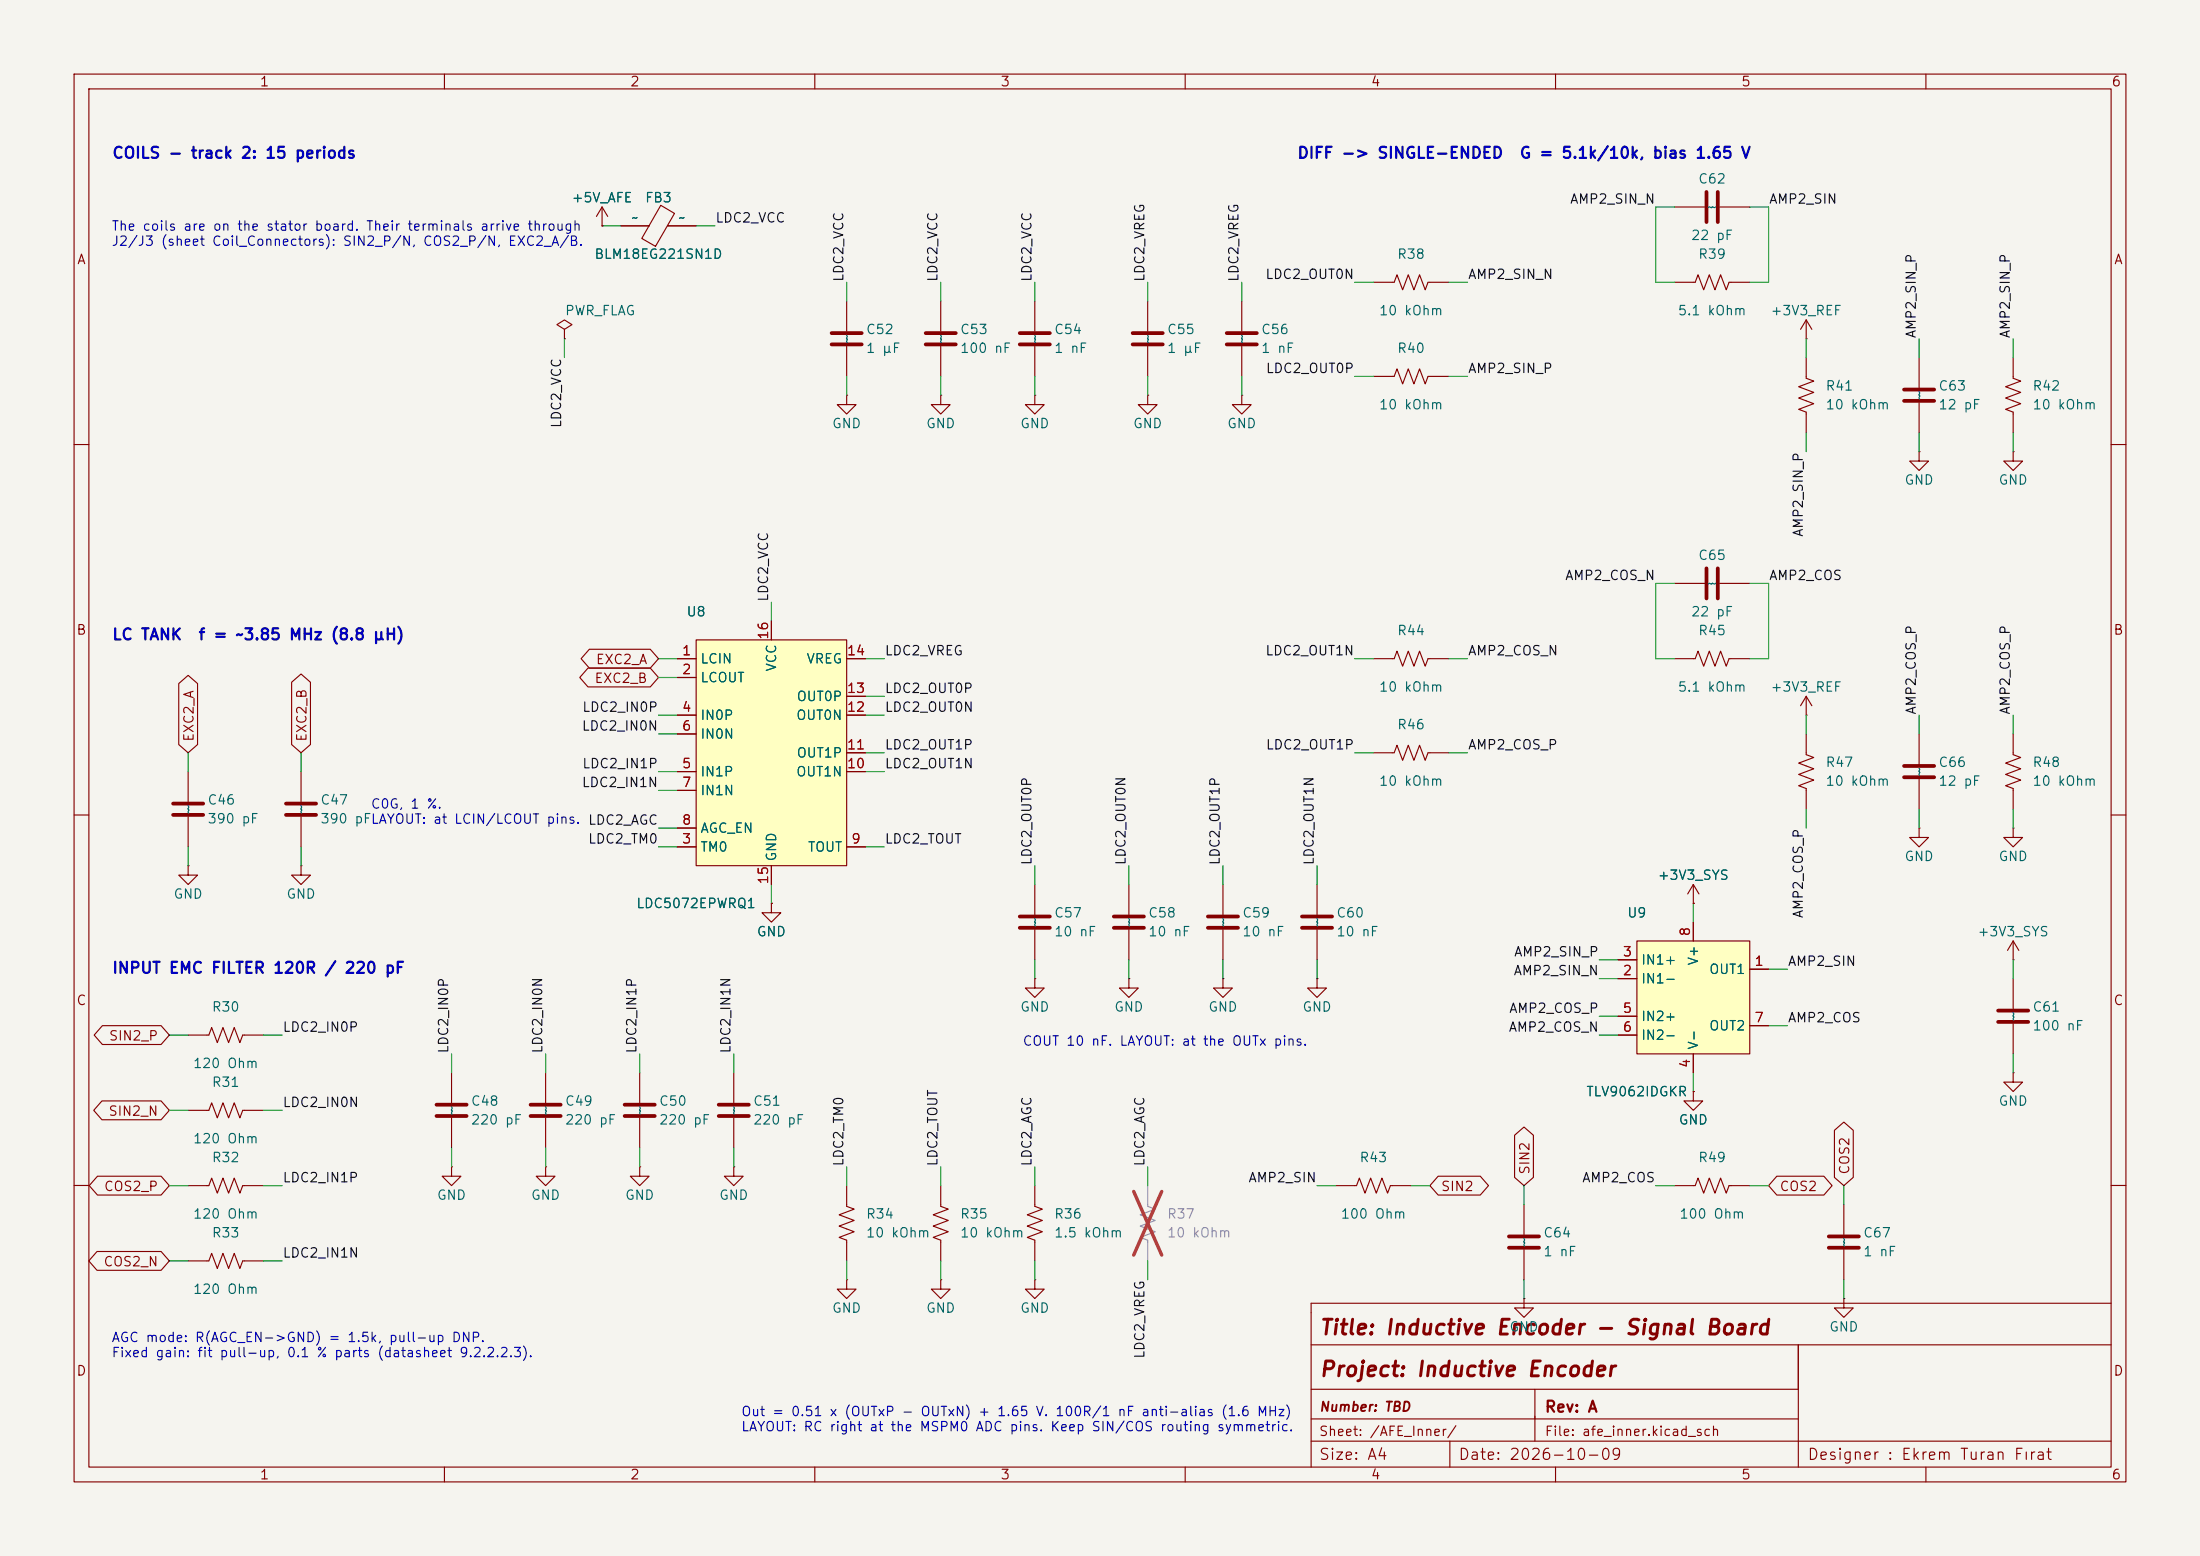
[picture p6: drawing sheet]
<svg xmlns="http://www.w3.org/2000/svg" width="297mm" height="210mm" viewBox="0 0 297 210" stroke-linecap="round" stroke-linejoin="round" font-family="sans-serif">
<path d="M0 0h297v210h-297z" fill="#f5f4ef" stroke="#f5f4ef" stroke-width=".14"/>
<g fill="none" stroke="#840000" stroke-width=".15">
<path d="M10 10h277v190h-277zM12 12h273v186h-273zM60 10v2M110 10v2M160 10v2M210 10v2M260 10v2M10 60h2M285 60h2M10 110h2M285 110h2M271.8 132.1v4"/>
<path d="M271.8 138.2v4M10 160h2M285 160h2M285 175.9h-108v22.1M60 198v2M110 198v2M160 198v2M177 194.5h108M177 191.5h65.8M177 187.5h65.8M177 181.5h108M195.7 194.5v3.5"/>
<path d="M207.2 187.5v7M210 198v2M242.8 181.5v16.5M260 198v2"/>
</g>
<path d="M269.7 136.4h4.1M269.7 137.9h4.1" fill="none" stroke="#840000" stroke-width=".51"/>
<path d="M221 127h15.2v15.2h-15.2z" fill="#ffffc2"/>
<g fill="none" stroke="#840000" stroke-width=".15">
<path d="M185.4 38.1h2.8l.4-1 .8 2 .7-2 .8 2 .7-2 .8 2 .4-1h2.8M226.1 38.1h2.8l.3-1 .8 2 .8-2 .7 2 .8-2 .7 2 .4-1h2.8M226.1 27.9h4M232.2 27.9h4M114.3 53.3v1.3h1.3l-1.3 1.3-1.3-1.3h1.3M114.3 53.3h.1M114.3 40.6v4.1M114.3 46.7v4.1M139.7 53.3v1.3h1.3l-1.3 1.3-1.3-1.3h1.3M139.7 53.3h.1M154.9 53.3v1.3h1.3l-1.3 1.3-1.2-1.3h1.2M154.9 53.3h.1"/>
<path d="M154.9 40.6v4.1M154.9 46.7v4.1M167.6 53.3v1.3h1.3l-1.3 1.3-1.2-1.3h1.2M167.6 53.3h.1M167.6 40.6v4.1M167.6 46.7v4.1M185.4 50.8h2.8l.4-1 .8 2 .7-2 .8 2 .7-2 .8 2 .4-1h2.8M243.8 45.7h.1M243.8 48.3v2.8l1.1 .3-2.1 .8 2.1 .8-2.1 .7 2.1 .8-2.1 .7 1 .4v2.8M243.8 43.2l-.7 1.3M243.8 43.2l.8 1.3M243.8 43.2v2.5"/>
<path d="M259.1 48.3v4M259.1 54.4v4M271.8 48.3v2.8l1 .3-2 .8 2 .8-2 .7 2 .8-2 .7 1 .4v2.8M226.1 78.7h4M232.2 78.7h4M259.1 61v1.2h1.2l-1.2 1.3-1.3-1.3h1.3M259.1 61h.1M185.4 88.9h2.8l.4-1 .8 2 .7-2 .8 2 .7-2 .8 2 .4-1h2.8M226.1 88.9h2.8l.3-1 .8 2 .8-2 .7 2 .8-2 .7 2 .4-1h2.8M243.8 99.1v2.8l1.1 .3-2.1 .8 2.1 .8-2.1 .7 2.1 .8-2.1 .7 1 .4v2.8M243.8 96.5h.1M243.8 94v2.5"/>
<path d="M243.8 94l-.7 1.3M243.8 94l.8 1.3M259.1 99.1v4M271.8 99.1v2.8l1 .3-2 .8 2 .8-2 .7 2 .8-2 .7 1 .4v2.8M25.4 104.1v4.1M25.4 110.2v4.1M139.7 119.4v4M152.4 119.4v4M177.8 119.4v4M228.6 119.4v2.5M228.6 119.4l-.8 1.3M228.6 119.4l.8 1.3"/>
<path d="M259.1 111.8v1.2h1.2l-1.2 1.3-1.3-1.3h1.3M259.1 111.8h.1M259.1 105.2v4M271.8 111.8v1.2h1.2l-1.2 1.3-1.3-1.3h1.3M271.8 111.8h.1M25.4 139.7h2.8l.4-1 .7 2 .8-2 .8 2 .7-2 .8 2 .4-1h2.8M104.1 121.9v1.3h1.3l-1.3 1.3-1.2-1.3h1.2M104.1 121.9h.1M139.7 132.1v1.3h1.3l-1.3 1.2-1.3-1.2h1.3M139.7 132.1h.1M139.7 125.5v4M152.4 132.1v1.3h1.3l-1.3 1.2-1.3-1.2h1.3"/>
<path d="M152.4 132.1h.1M152.4 125.5v4M165.1 132.1v1.3h1.3l-1.3 1.2-1.3-1.2h1.3M165.1 132.1h.1M177.8 132.1v1.3h1.3l-1.3 1.2-1.3-1.2h1.3M177.8 132.1h.1M177.8 125.5v4M218.4 132.1h2.6M218.4 129.5h2.6M218.4 137.2h2.6M218.4 139.7h2.6M221 127h15.2v15.2h-15.2z"/>
<path d="M228.6 121.9h.1M228.6 124.5v2.5M236.2 130.8h2.6M236.2 138.4h2.6M271.8 129.5h.1M271.8 127l-.8 1.3M271.8 127l.7 1.3M271.8 127v2.5M25.4 149.9h2.8l.4-1.1 .7 2.1 .8-2.1 .8 2.1 .7-2.1 .8 2.1 .4-1h2.8M61 157.5v1.3h1.2l-1.2 1.2-1.3-1.2h1.3M61 157.5h.1M61 144.8v4"/>
<path d="M61 150.9v4M228.6 147.3v1.3h1.3l-1.3 1.3-1.3-1.3h1.3M228.6 147.3h.1M228.6 142.2v2.6M271.8 144.8v1.3h1.2l-1.2 1.2-1.3-1.2h1.3M271.8 144.8h.1M25.4 160h2.8l.4-1 .7 2 .8-2 .8 2 .7-2 .8 2 .4-1h2.8M25.4 170.2h2.8l.4-1 .7 2 .8-2 .8 2 .7-2 .8 2 .4-1h2.8M114.3 172.7v1.3h1.3l-1.3 1.3-1.3-1.3h1.3M114.3 172.7h.1M127 160v2.8l1 .4-2 .8 2 .7-2 .8 2 .7-2 .8 1 .4v2.8M127 172.7v1.3h1.3l-1.3 1.3-1.3-1.3h1.3"/>
<path d="M127 172.7h.1M139.7 172.7v1.3h1.3l-1.3 1.3-1.3-1.3h1.3M139.7 172.7h.1M139.7 160v2.8l1 .4-2 .8 2 .7-2 .8 2 .7-2 .8 1 .4v2.8M180.3 160h2.8l.4-1 .8 2 .7-2 .8 2 .8-2 .7 2 .4-1h2.8M205.7 175.3v1.2h1.3l-1.3 1.3-1.2-1.3h1.2M205.7 175.3h.1M205.7 162.6v4M205.7 168.7v4M226.1 160h2.8l.3-1 .8 2 .8-2 .7 2 .8-2 .7 2 .4-1h2.8M248.9 175.3v1.2h1.3l-1.3 1.3-1.3-1.3h1.3M248.9 175.3h.1"/>
<path d="M248.9 162.6v4M248.9 168.7v4"/>
</g>
<g fill="none" stroke="#840000" stroke-width=".51">
<path d="M230.4 25.9v4.1M231.9 25.9v4.1M112.3 45h4M112.3 46.5h4M152.9 45h4.1M152.9 46.5h4.1M165.6 45h4.1M165.6 46.5h4.1M257 52.6h4.1M257 54.1h4.1M230.4 76.7v4.1M231.9 76.7v4.1"/>
<path d="M23.4 108.5h4M23.4 110h4M257 103.4h4.1M257 104.9h4.1M137.7 123.7h4M137.7 125.2h4M150.4 123.7h4M150.4 125.2h4M175.8 123.7h4M175.8 125.2h4M58.9 149.1h4.1M58.9 150.6h4.1"/>
<path d="M203.7 166.9h4.1M203.7 168.4h4.1M246.9 166.9h4.1M246.9 168.4h4.1"/>
</g>
<path d="M154.9 160v2.8l1.1 .4-2.1 .8 2.1 .7-2.1 .8 2.1 .7-2.1 .8 1 .4v2.8" fill="none" stroke="#9c9b98" stroke-width=".15"/>
<path d="M153 160.8l3.8 8.6M156.8 160.8l-3.8 8.6" fill="none" stroke="#e12e31" stroke-width=".46"/>
<path d="M94 86.4h20.3v30.4h-20.3z" fill="#ffffc2"/>
<g fill="none" stroke="#840000" stroke-width=".15">
<path d="M81.3 30.5h.1M81.3 27.9l-.8 1.3M81.3 27.9l.7 1.3M81.3 27.9v2.6M83.8 30.5h3.8M89.2 27.7l1.9 1.1-2.6 4.4-1.9-1zM90.1 30.5h3.9M76.2 44.5l1-.7-1-.6-1 .6 1 .7v1.2M76.2 45.7h.1M127 53.3v1.3h1.3l-1.3 1.3-1.3-1.3h1.3M127 53.3h.1M127 40.6v4.1"/>
<path d="M127 46.7v4.1M139.7 40.6v4.1M139.7 46.7v4.1M271.8 61v1.2h1.2l-1.2 1.3-1.3-1.3h1.3M271.8 61h.1M24.1 92.3l1.3-1.2 1.3 1.2v8.2l-1.3 1.1-1.3-1.1zM39.4 92.1l1.2-1.1 1.3 1.1v8.4l-1.3 1.1-1.2-1.1zM79.4 90.2h8.4l1.1 1.2-1.1 1.3h-8.4l-1.1-1.3zM79.6 87.6h8.2l1.1 1.3-1.1 1.3h-8.2l-1.2-1.3zM91.4 88.9h2.6M91.4 91.4h2.6M91.4 96.5h2.6"/>
<path d="M91.4 99.1h2.6M94 86.4h20.3v30.4h-20.3zM104.1 83.8v2.6M114.3 88.9h2.5M114.3 96.5h2.5M114.3 94h2.5M25.4 116.8v1.3h1.3l-1.3 1.3-1.3-1.3h1.3M25.4 116.8h.1M40.6 116.8v1.3h1.3l-1.3 1.3-1.2-1.3h1.2M40.6 116.8h.1M40.6 104.1v4.1M40.6 110.2v4.1"/>
<path d="M91.4 114.3h2.6M91.4 104.1h2.6M91.4 106.7h2.6M91.4 111.8h2.6M104.1 116.8v2.6M114.3 114.3h2.5M114.3 104.1h2.5M114.3 101.6h2.5M165.1 119.4v4M185.4 101.6h2.8l.4-1 .8 2 .7-2 .8 2 .7-2 .8 2 .4-1h2.8M13.8 138.4h7.9l1.2 1.3-1.2 1.3h-7.9l-1.1-1.3zM104.1 121.9h.1"/>
<path d="M165.1 125.5v4M218.4 132.1h2.6M218.4 129.5h2.6M218.4 137.2h2.6M218.4 139.7h2.6M228.6 121.9h.1M228.6 124.5v2.5M236.2 130.8h2.6M236.2 138.4h2.6M13.2 158.7h8.5l1.2 1.3-1.2 1.3h-8.5l-1.2-1.3zM13.8 148.6h7.9l1.2 1.3-1.2 1.2h-7.9l-1.1-1.2zM73.7 157.5v1.3h1.2l-1.2 1.2-1.3-1.2h1.3"/>
<path d="M73.7 157.5h.1M73.7 144.8v4M73.7 150.9v4M86.4 157.5v1.3h1.2l-1.2 1.2-1.3-1.2h1.3M86.4 157.5h.1M86.4 144.8v4M86.4 150.9v4M99.1 157.5v1.3h1.2l-1.2 1.2-1.3-1.2h1.3M99.1 157.5h.1M99.1 144.8v4M99.1 150.9v4M194.2 158.7h5.6l1.2 1.3-1.2 1.3h-5.6l-1.2-1.3z"/>
<path d="M204.5 153.2l1.2-1.1 1.3 1.1v5.7l-1.3 1.1-1.2-1.1zM228.6 147.3h.1M228.6 142.2v2.6M239.9 158.7h6.3l1.1 1.3-1.1 1.3h-6.3l-1.1-1.3zM247.6 152.6l1.3-1.2 1.3 1.2v6.3l-1.3 1.1-1.3-1.1zM13.1 168.9h8.6l1.2 1.3-1.2 1.3h-8.6l-1.1-1.3zM114.3 160v2.8l1 .4-2 .8 2 .7-2 .8 2 .7-2 .8 1 .4v2.8"/>
</g>
<g fill="none" stroke="#840000" stroke-width=".51">
<path d="M125 45h4M125 46.5h4M137.7 45h4M137.7 46.5h4M38.6 108.5h4.1M38.6 110h4.1M163.1 123.7h4M163.1 125.2h4M71.6 149.1h4.1M71.6 150.6h4.1M84.3 149.1h4.1M84.3 150.6h4.1"/>
<path d="M97 149.1h4.1M97 150.6h4.1"/>
</g>
<g fill="none" stroke="#009600" stroke-width=".15">
<path d="M81.3 30.5h2.5M94 30.5h2.5M114.3 38.1v2.5M127 38.1v2.5M139.7 38.1v2.5M154.9 38.1v2.5M167.6 38.1v2.5M182.9 38.1h2.5M195.6 38.1h2.5M226.1 27.9h-2.6v10.2h2.6M236.2 27.9h2.6v10.2h-2.6M76.2 45.7v2.6"/>
<path d="M114.3 50.8v2.5M127 50.8v2.5M139.7 50.8v2.5M154.9 50.8v2.5M167.6 50.8v2.5M182.9 50.8h2.5M195.6 50.8h2.5M243.8 45.7v2.6M243.8 58.4v2.6M259.1 45.7v2.6M259.1 58.4v2.6M271.8 45.7v2.6"/>
<path d="M271.8 58.4v2.6M226.1 78.7h-2.6v10.2h2.6M236.2 78.7h2.6v10.2h-2.6M88.9 88.9h2.5M88.9 96.5h2.5M88.9 91.4h2.5M88.9 99.1h2.5M104.1 81.3v2.5M116.8 88.9h2.6M116.8 94h2.6M116.8 96.5h2.6M182.9 88.9h2.5"/>
<path d="M195.6 88.9h2.5M243.8 96.5v2.6M259.1 96.5v2.6M271.8 96.5v2.6M25.4 101.6v2.5M25.4 114.3v2.5M40.6 101.6v2.5M40.6 114.3v2.5M88.9 104.1h2.5M88.9 114.3h2.5M88.9 106.7h2.5M88.9 111.8h2.5"/>
<path d="M104.1 119.4v2.5M116.8 101.6h2.6M116.8 104.1h2.6M116.8 114.3h2.6M139.7 116.8v2.6M152.4 116.8v2.6M165.1 116.8v2.6M177.8 116.8v2.6M182.9 101.6h2.5M195.6 101.6h2.5M243.8 109.2v2.6M259.1 109.2v2.6"/>
<path d="M271.8 109.2v2.6M22.9 139.7h2.5M35.6 139.7h2.5M139.7 129.5v2.6M152.4 129.5v2.6M165.1 129.5v2.6M177.8 129.5v2.6M215.9 129.5h2.5M215.9 139.7h2.5M215.9 137.2h2.5M215.9 132.1h2.5M228.6 121.9v2.6"/>
<path d="M238.8 138.4h2.5M238.8 130.8h2.5M271.8 129.5v2.6M22.9 149.9h2.5M35.6 149.9h2.5M61 142.2v2.6M61 154.9v2.6M73.7 142.2v2.6M73.7 154.9v2.6M86.4 142.2v2.6M86.4 154.9v2.6M99.1 142.2v2.6"/>
<path d="M99.1 154.9v2.6M114.3 157.5v2.5M127 157.5v2.5M139.7 157.5v2.5M154.9 157.5v2.5M228.6 144.8v2.5M271.8 142.2v2.6M22.9 160h2.5M22.9 170.2h2.5M35.6 160h2.5M35.6 170.2h2.5M114.3 170.2v2.5"/>
<path d="M127 170.2v2.5M139.7 170.2v2.5M154.9 170.2v2.5M177.8 160h2.5M190.5 160h2.5M205.7 160v2.6M205.7 172.7v2.6M223.5 160h2.6M236.2 160h2.6M248.9 160v2.6M248.9 172.7v2.6"/>
</g>
<g font-size="2" fill="#840000">
<text x="178" y="180.7">Title: Inductive Encoder - Signal Board</text>
<text x="178" y="186.3">Project: Inductive Encoder</text>
</g>
<g font-size="1.5" fill="#0000c2">
<text x="15" y="21.8">COILS - track 2: 15 periods</text>
<text x="175" y="21.8">DIFF -&gt; SINGLE-ENDED</text>
<text x="205" y="21.8">G = 5.1k/10k, bias 1.65 V</text>
<text x="15" y="86.8">LC TANK</text>
<text x="26.7" y="86.8">f = ~3.85 MHz (8.8 µH)</text>
<text x="15" y="131.8">INPUT EMC FILTER 120R / 220 pF</text>
</g>
<g font-size="1.5" fill="#840000">
<text x="208.4" y="191">Rev: A</text>
<text x="178" y="197.4">Size: A4</text>
<text x="196.8" y="197.4">Date: 2026-10-09</text>
<text x="243.9" y="197.4">Designer : Ekrem Turan Fırat</text>
</g>
<g font-size="1.3" fill="#840000">
<text x="35" y="12">1</text>
<text x="85" y="12">2</text>
<text x="135" y="12">3</text>
<text x="185" y="12">4</text>
<text x="235" y="12">5</text>
<text x="285" y="12">6</text>
<text x="10.3" y="36">A</text>
<text x="285.3" y="36">A</text>
<text x="10.2" y="86">B</text>
<text x="80.3" y="90">EXC2_A</text>
<text x="285.2" y="86">B</text>
<text x="80.2" y="92.5">EXC2_B</text>
<text x="26.5" y="100.2" transform="rotate(-90 26.5 100.2)">EXC2_A</text>
<text x="41.7" y="100.2" transform="rotate(-90 41.7 100.2)">EXC2_B</text>
<text x="10.2" y="136">C</text>
<text x="285.2" y="136">C</text>
<text x="14.6" y="140.8">SIN2_P</text>
<text x="14.6" y="150.9">SIN2_N</text>
<text x="13.9" y="161.1">COS2_P</text>
<text x="194.4" y="161.1">SIN2</text>
<text x="206.8" y="158.6" transform="rotate(-90 206.8 158.6)">SIN2</text>
<text x="240.2" y="161.1">COS2</text>
<text x="250" y="158.6" transform="rotate(-90 250 158.6)">COS2</text>
<text x="13.9" y="171.2">COS2_N</text>
<text x="10.2" y="186">D</text>
<text x="285.2" y="186">D</text>
<text x="178" y="190.8">Number: TBD</text>
<text x="178" y="194.1">Sheet: /AFE_Inner/</text>
<text x="208.5" y="194.1">File: afe_inner.kicad_sch</text>
<text x="35" y="200">1</text>
<text x="85" y="200">2</text>
<text x="135" y="200">3</text>
<text x="185" y="200">4</text>
<text x="235" y="200">5</text>
<text x="285" y="200">6</text>
</g>
<g font-size="1.3" fill="#006464">
<text x="77.1" y="27.6">+5V_AFE</text>
<text x="87" y="27.6">FB3</text>
<text x="229.2" y="25.1">C62</text>
<text x="230.4" y="28.9">~</text>
<text x="80.2" y="35.3">BLM18EG221SN1D</text>
<text x="85.1" y="30.3">~</text>
<text x="91.5" y="30.3">~</text>
<text x="188.5" y="35.3">R38</text>
<text x="228.2" y="32.7">22 pF</text>
<text x="229.2" y="35.3">R39</text>
<text x="76.2" y="42.9">PWR_FLAG</text>
<text x="115.3" y="46.1" transform="rotate(-90 115.3 46.1)">~</text>
<text x="116.8" y="45.4">C52</text>
<text x="116.8" y="48">1 µF</text>
<text x="128" y="46.1" transform="rotate(-90 128 46.1)">~</text>
<text x="129.5" y="45.4">C53</text>
<text x="129.5" y="48">100 nF</text>
<text x="140.7" y="46.1" transform="rotate(-90 140.7 46.1)">~</text>
<text x="142.2" y="45.4">C54</text>
<text x="142.2" y="48">1 nF</text>
<text x="155.9" y="46.1" transform="rotate(-90 155.9 46.1)">~</text>
<text x="157.5" y="45.4">C55</text>
<text x="157.5" y="48">1 µF</text>
<text x="168.6" y="46.1" transform="rotate(-90 168.6 46.1)">~</text>
<text x="170.2" y="45.4">C56</text>
<text x="170.2" y="48">1 nF</text>
<text x="186.1" y="42.9">10 kOhm</text>
<text x="188.5" y="48">R40</text>
<text x="226.4" y="42.9">5.1 kOhm</text>
<text x="238.9" y="42.9">+3V3_REF</text>
<text x="246.4" y="53">R41</text>
<text x="260" y="53.7" transform="rotate(-90 260 53.7)">~</text>
<text x="261.6" y="53">C63</text>
<text x="274.3" y="53">R42</text>
<text x="112.2" y="58.1">GND</text>
<text x="124.9" y="58.1">GND</text>
<text x="137.6" y="58.1">GND</text>
<text x="152.9" y="58.1">GND</text>
<text x="165.6" y="58.1">GND</text>
<text x="186.1" y="55.6">10 kOhm</text>
<text x="246.4" y="55.6">10 kOhm</text>
<text x="261.6" y="55.6">12 pF</text>
<text x="274.3" y="55.6">10 kOhm</text>
<text x="257" y="65.7">GND</text>
<text x="269.7" y="65.7">GND</text>
<text x="229.2" y="75.9">C65</text>
<text x="92.6" y="83.5">U8</text>
<text x="228.2" y="83.5">22 pF</text>
<text x="230.4" y="79.7">~</text>
<text x="94.5" y="89.9">LCIN</text>
<text x="108.8" y="89.9">VREG</text>
<text x="188.5" y="86.1">R44</text>
<text x="229.2" y="86.1">R45</text>
<text x="94.5" y="92.4">LCOUT</text>
<text x="105.1" y="90.7" transform="rotate(-90 105.1 90.7)">VCC</text>
<text x="107.5" y="94.9">OUT0P</text>
<text x="186.1" y="93.7">10 kOhm</text>
<text x="226.4" y="93.7">5.1 kOhm</text>
<text x="238.9" y="93.7">+3V3_REF</text>
<text x="94.5" y="97.5">IN0P</text>
<text x="94.5" y="100">IN0N</text>
<text x="107.4" y="97.5">OUT0N</text>
<text x="188.5" y="98.8">R46</text>
<text x="94.5" y="105.1">IN1P</text>
<text x="94.5" y="107.6">IN1N</text>
<text x="107.4" y="105.1">OUT1N</text>
<text x="107.5" y="102.6">OUT1P</text>
<text x="186.1" y="106.4">10 kOhm</text>
<text x="246.4" y="103.8">R47</text>
<text x="246.4" y="106.4">10 kOhm</text>
<text x="260" y="104.5" transform="rotate(-90 260 104.5)">~</text>
<text x="261.6" y="103.8">C66</text>
<text x="261.6" y="106.4">12 pF</text>
<text x="274.3" y="103.8">R48</text>
<text x="274.3" y="106.4">10 kOhm</text>
<text x="26.4" y="109.6" transform="rotate(-90 26.4 109.6)">~</text>
<text x="27.9" y="108.9">C46</text>
<text x="27.9" y="111.5">390 pF</text>
<text x="41.6" y="109.6" transform="rotate(-90 41.6 109.6)">~</text>
<text x="43.2" y="108.9">C47</text>
<text x="43.2" y="111.5">390 pFLAYOUT: at LCIN/LCOUT pins. LDC2_AGC</text>
<text x="94.5" y="112.7">AGC_EN</text>
<text x="94.5" y="115.3">TM0</text>
<text x="105.1" y="116.4" transform="rotate(-90 105.1 116.4)">GND</text>
<text x="109" y="115.3">TOUT</text>
<text x="223.7" y="119.1">+3V3_SYS</text>
<text x="257" y="116.5">GND</text>
<text x="269.7" y="116.5">GND</text>
<text x="23.3" y="121.6">GND</text>
<text x="38.6" y="121.6">GND</text>
<text x="85.8" y="122.9">LDC5072EPWRQ1</text>
<text x="140.7" y="124.8" transform="rotate(-90 140.7 124.8)">~</text>
<text x="142.2" y="124.2">C57</text>
<text x="153.4" y="124.8" transform="rotate(-90 153.4 124.8)">~</text>
<text x="154.9" y="124.2">C58</text>
<text x="166.1" y="124.8" transform="rotate(-90 166.1 124.8)">~</text>
<text x="167.6" y="124.2">C59</text>
<text x="178.8" y="124.8" transform="rotate(-90 178.8 124.8)">~</text>
<text x="180.3" y="124.2">C60</text>
<text x="219.6" y="124.2">U9</text>
<text x="102.1" y="126.7">GND</text>
<text x="142.2" y="126.7">10 nF</text>
<text x="154.9" y="126.7">10 nF</text>
<text x="167.6" y="126.7">10 nF</text>
<text x="180.3" y="126.7">10 nF</text>
<text x="221.5" y="130.5">IN1+</text>
<text x="229.6" y="130.4" transform="rotate(-90 229.6 130.4)">V+</text>
<text x="230.6" y="131.8">OUT1</text>
<text x="266.9" y="126.7">+3V3_SYS</text>
<text x="28.5" y="136.9">R30</text>
<text x="137.6" y="136.9">GND</text>
<text x="150.3" y="136.9">GND</text>
<text x="163" y="136.9">GND</text>
<text x="175.7" y="136.9">GND</text>
<text x="221.5" y="133">IN1-</text>
<text x="272.7" y="137.5" transform="rotate(-90 272.7 137.5)">~</text>
<text x="274.3" y="136.9">C61</text>
<text x="221.5" y="138.1">IN2+</text>
<text x="221.5" y="140.7">IN2-</text>
<text x="229.6" y="141.8" transform="rotate(-90 229.6 141.8)">V-</text>
<text x="230.6" y="139.4">OUT2</text>
<text x="274.3" y="139.4">100 nF</text>
<text x="26" y="144.5">120 Ohm</text>
<text x="28.5" y="147">R31</text>
<text x="63.5" y="149.6">C48</text>
<text x="76.2" y="149.6">C49</text>
<text x="88.9" y="149.6">C50</text>
<text x="101.6" y="149.6">C51</text>
<text x="214" y="148.3">TLV9062IDGKR</text>
<text x="269.7" y="149.6">GND</text>
<text x="26" y="154.6">120 Ohm</text>
<text x="61.9" y="150.2" transform="rotate(-90 61.9 150.2)">~</text>
<text x="63.5" y="152.1">220 pF</text>
<text x="74.6" y="150.2" transform="rotate(-90 74.6 150.2)">~</text>
<text x="76.2" y="152.1">220 pF</text>
<text x="87.3" y="150.2" transform="rotate(-90 87.3 150.2)">~</text>
<text x="88.9" y="152.1">220 pF</text>
<text x="100" y="150.2" transform="rotate(-90 100 150.2)">~</text>
<text x="101.6" y="152.1">220 pF</text>
<text x="226.5" y="152.1">GND</text>
<text x="28.5" y="157.2">R32</text>
<text x="183.4" y="157.2">R43</text>
<text x="229.2" y="157.2">R49</text>
<text x="26" y="164.8">120 Ohm</text>
<text x="28.5" y="167.3">R33</text>
<text x="58.9" y="162.3">GND</text>
<text x="71.6" y="162.3">GND</text>
<text x="84.3" y="162.3">GND</text>
<text x="97" y="162.3">GND</text>
<text x="116.8" y="164.8">R34</text>
<text x="116.8" y="167.3">10 kOhm</text>
<text x="129.5" y="164.8">R35</text>
<text x="129.5" y="167.3">10 kOhm</text>
<text x="142.2" y="164.8">R36</text>
<text x="142.2" y="167.3">1.5 kOhm</text>
<text x="180.9" y="164.8">100 Ohm</text>
<text x="208.3" y="167.3">C64</text>
<text x="226.6" y="164.8">100 Ohm</text>
<text x="251.4" y="167.3">C67</text>
<text x="206.7" y="168" transform="rotate(-90 206.7 168)">~</text>
<text x="208.3" y="169.9">1 nF</text>
<text x="249.9" y="168" transform="rotate(-90 249.9 168)">~</text>
<text x="251.4" y="169.9">1 nF</text>
<text x="26" y="175">120 Ohm</text>
<text x="112.2" y="177.5">GND</text>
<text x="124.9" y="177.5">GND</text>
<text x="137.6" y="177.5">GND</text>
<text x="203.7" y="180">GND</text>
<text x="246.9" y="180">GND</text>
</g>
<g font-size="1.3" fill="#0f0f0f">
<text x="211.9" y="27.8">AMP2_SIN_N</text>
<text x="238.7" y="27.8">AMP2_SIN</text>
<text x="96.5" y="30.4">LDC2_VCC</text>
<text x="114.2" y="38.1" transform="rotate(-90 114.2 38.1)">LDC2_VCC</text>
<text x="126.9" y="38.1" transform="rotate(-90 126.9 38.1)">LDC2_VCC</text>
<text x="139.6" y="38.1" transform="rotate(-90 139.6 38.1)">LDC2_VCC</text>
<text x="154.8" y="38.1" transform="rotate(-90 154.8 38.1)">LDC2_VREG</text>
<text x="167.5" y="38.1" transform="rotate(-90 167.5 38.1)">LDC2_VREG</text>
<text x="170.7" y="38">LDC2_OUT0N</text>
<text x="198.1" y="38">AMP2_SIN_N</text>
<text x="259" y="45.7" transform="rotate(-90 259 45.7)">AMP2_SIN_P</text>
<text x="271.7" y="45.7" transform="rotate(-90 271.7 45.7)">AMP2_SIN_P</text>
<text x="170.8" y="50.7">LDC2_OUT0P</text>
<text x="198.1" y="50.7">AMP2_SIN_P</text>
<text x="76.1" y="57.9" transform="rotate(-90 76.1 57.9)">LDC2_VCC</text>
<text x="243.7" y="72.6" transform="rotate(-90 243.7 72.6)">AMP2_SIN_P</text>
<text x="104" y="81.3" transform="rotate(-90 104 81.3)">LDC2_VCC</text>
<text x="211.2" y="78.6">AMP2_COS_N</text>
<text x="238.7" y="78.6">AMP2_COS</text>
<text x="119.4" y="88.8">LDC2_VREG</text>
<text x="170.7" y="88.8">LDC2_OUT1N</text>
<text x="198.1" y="88.8">AMP2_COS_N</text>
<text x="119.4" y="93.9">LDC2_OUT0P</text>
<text x="78.5" y="98.9">LDC2_IN0N</text>
<text x="78.5" y="96.4">LDC2_IN0P</text>
<text x="119.4" y="96.4">LDC2_OUT0N</text>
<text x="119.4" y="101.5">LDC2_OUT1P</text>
<text x="170.8" y="101.5">LDC2_OUT1P</text>
<text x="198.1" y="101.5">AMP2_COS_P</text>
<text x="259" y="96.5" transform="rotate(-90 259 96.5)">AMP2_COS_P</text>
<text x="271.7" y="96.5" transform="rotate(-90 271.7 96.5)">AMP2_COS_P</text>
<text x="78.5" y="106.6">LDC2_IN1N</text>
<text x="78.5" y="104">LDC2_IN1P</text>
<text x="119.4" y="104">LDC2_OUT1N</text>
<text x="79.3" y="114.2">LDC2_TM0</text>
<text x="119.4" y="114.2">LDC2_TOUT</text>
<text x="139.6" y="116.9" transform="rotate(-90 139.6 116.9)">LDC2_OUT0P</text>
<text x="152.3" y="116.9" transform="rotate(-90 152.3 116.9)">LDC2_OUT0N</text>
<text x="165" y="116.9" transform="rotate(-90 165 116.9)">LDC2_OUT1P</text>
<text x="177.7" y="116.9" transform="rotate(-90 177.7 116.9)">LDC2_OUT1N</text>
<text x="243.7" y="124" transform="rotate(-90 243.7 124)">AMP2_COS_P</text>
<text x="204.2" y="132">AMP2_SIN_N</text>
<text x="204.3" y="129.4">AMP2_SIN_P</text>
<text x="241.3" y="130.7">AMP2_SIN</text>
<text x="203.6" y="137">AMP2_COS_P</text>
<text x="38.1" y="139.6">LDC2_IN0P</text>
<text x="60.8" y="142.3" transform="rotate(-90 60.8 142.3)">LDC2_IN0P</text>
<text x="73.5" y="142.3" transform="rotate(-90 73.5 142.3)">LDC2_IN0N</text>
<text x="86.2" y="142.3" transform="rotate(-90 86.2 142.3)">LDC2_IN1P</text>
<text x="98.9" y="142.3" transform="rotate(-90 98.9 142.3)">LDC2_IN1N</text>
<text x="203.6" y="139.6">AMP2_COS_N</text>
<text x="241.3" y="138.3">AMP2_COS</text>
<text x="38.1" y="149.7">LDC2_IN0N</text>
<text x="38.1" y="159.9">LDC2_IN1P</text>
<text x="114.2" y="157.5" transform="rotate(-90 114.2 157.5)">LDC2_TM0</text>
<text x="126.9" y="157.5" transform="rotate(-90 126.9 157.5)">LDC2_TOUT</text>
<text x="139.6" y="157.5" transform="rotate(-90 139.6 157.5)">LDC2_AGC</text>
<text x="154.8" y="157.5" transform="rotate(-90 154.8 157.5)">LDC2_AGC</text>
<text x="168.4" y="159.9">AMP2_SIN</text>
<text x="213.5" y="159.9">AMP2_COS</text>
<text x="38.1" y="170.1">LDC2_IN1N</text>
<text x="154.8" y="183.5" transform="rotate(-90 154.8 183.5)">LDC2_VREG</text>
</g>
<g font-size="1.3" fill="#0000c2">
<text x="15" y="31.5">The coils are on the stator board. Their terminals arrive through</text>
<text x="15" y="33.5">J2/J3 (sheet Coil_Connectors): SIN2_P/N, COS2_P/N, EXC2_A/B.</text>
<text x="50" y="109.5">C0G, 1 %.</text>
<text x="138" y="141.5">COUT 10 nF. LAYOUT: at the OUTx pins.</text>
<text x="15" y="181.5">AGC mode: R(AGC_EN-&gt;GND) = 1.5k, pull-up DNP.</text>
<text x="15" y="183.5">Fixed gain: fit pull-up, 0.1 % parts (datasheet 9.2.2.2.3).</text>
<text x="100" y="191.5">Out = 0.51 x (OUTxP - OUTxN) + 1.65 V. 100R/1 nF anti-alias (1.6 MHz)</text>
<text x="100" y="193.5">LAYOUT: RC right at the MSPM0 ADC pins. Keep SIN/COS routing symmetric.</text>
</g>
<g font-size="1.3" fill="#a90000">
<text x="92" y="88.8">1</text>
<text x="104" y="86.4" transform="rotate(-90 104 86.4)">16</text>
<text x="114.2" y="88.8">14</text>
<text x="92" y="91.3">2</text>
<text x="114.2" y="93.8">13</text>
<text x="92" y="96.4">4</text>
<text x="92" y="98.9">6</text>
<text x="114.2" y="101.5">11</text>
<text x="114.2" y="96.4">12</text>
<text x="92" y="104">5</text>
<text x="92" y="106.5">7</text>
<text x="114.2" y="104">10</text>
<text x="92" y="111.6">8</text>
<text x="92" y="114.2">3</text>
<text x="104" y="119.4" transform="rotate(-90 104 119.4)">15</text>
<text x="114.8" y="114.2">9</text>
<text x="219" y="131.9">2</text>
<text x="219" y="129.4">3</text>
<text x="228.5" y="126.5" transform="rotate(-90 228.5 126.5)">8</text>
<text x="236.8" y="130.7">1</text>
<text x="219" y="137">5</text>
<text x="219" y="139.6">6</text>
<text x="236.8" y="138.3">7</text>
<text x="228.5" y="144.2" transform="rotate(-90 228.5 144.2)">4</text>
</g>
<g font-size="1.3" fill="#939391">
<text x="157.5" y="164.8">R37</text>
<text x="157.5" y="167.3">10 kOhm</text>
</g>
</svg>
